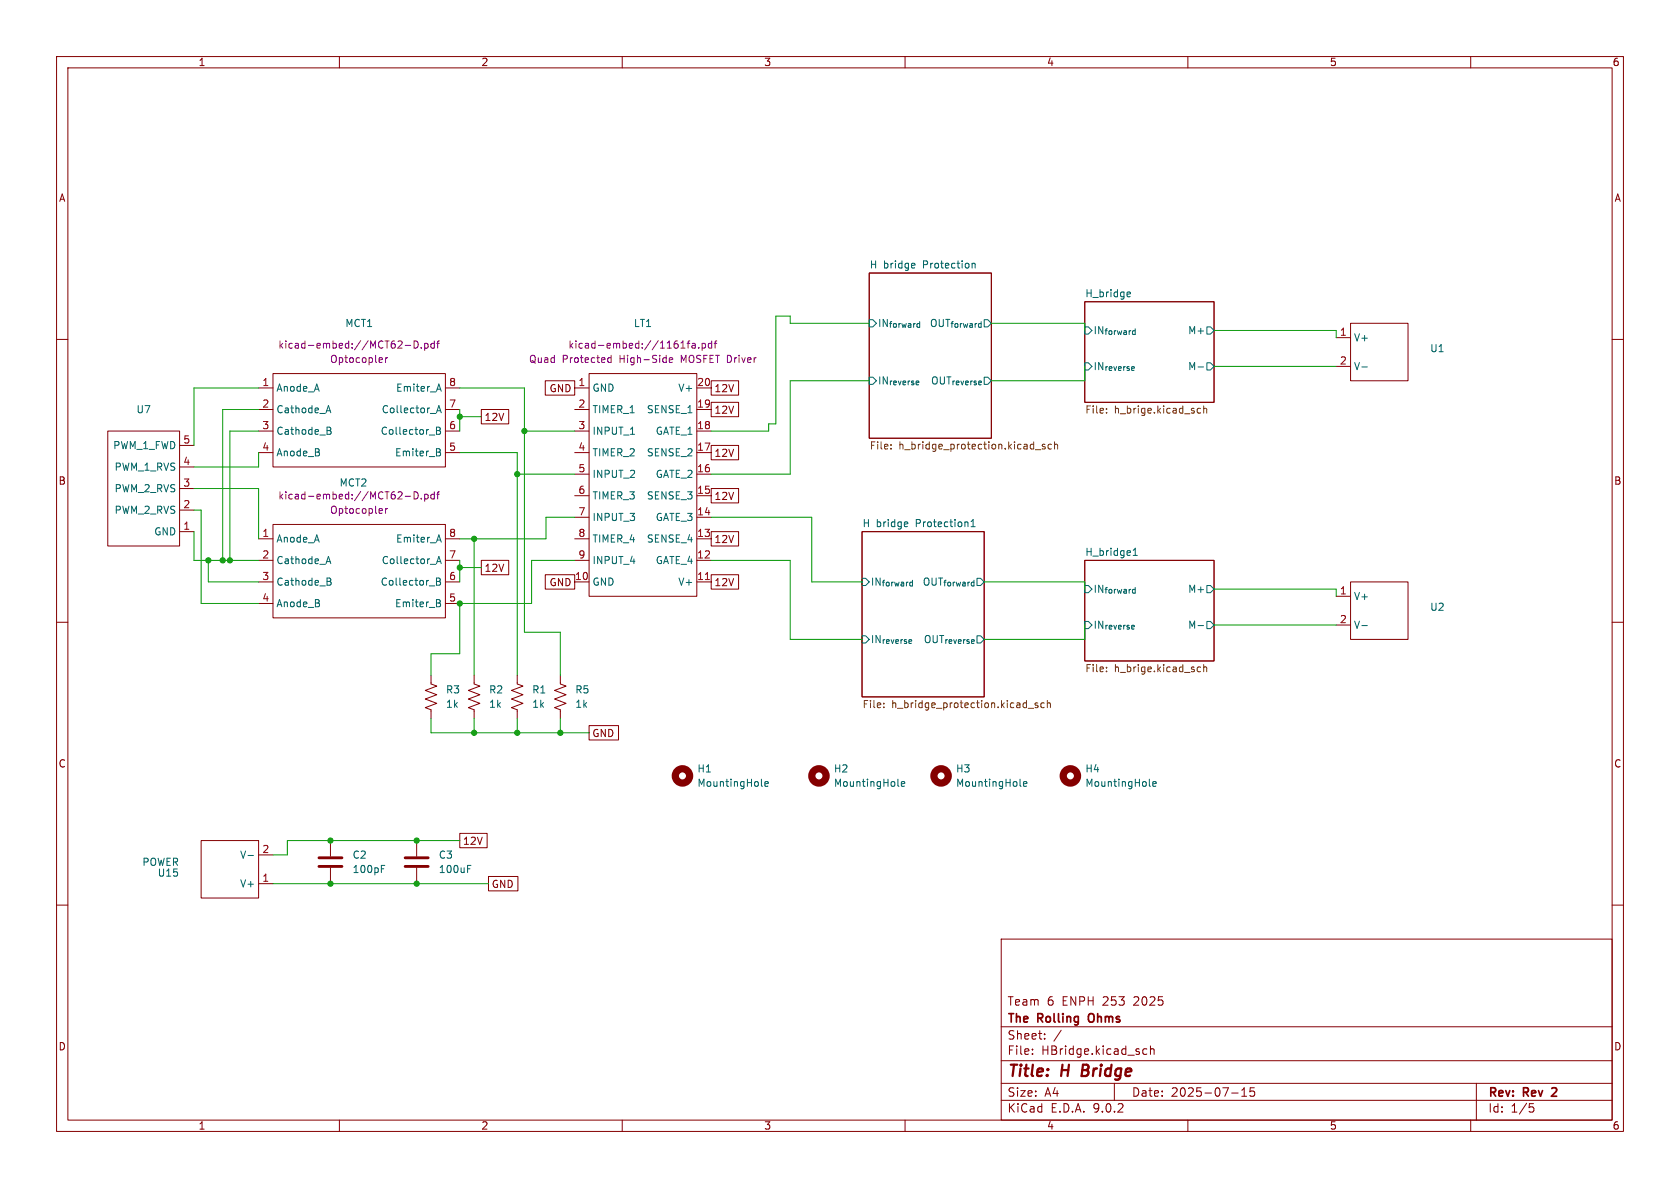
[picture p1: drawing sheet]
<svg xmlns="http://www.w3.org/2000/svg" width="297mm" height="210mm" viewBox="0 0 297 210" stroke-linecap="round" stroke-linejoin="round" font-family="sans-serif">
<g fill="none" stroke="#840000" stroke-width=".18">
<path d="M10 10h277v190h-277zM12 12h273v186h-273zM60 10v2M110 10v2M160 10v2M210 10v2M260 10v2M153.7 48.3h21.6v29.2h-21.6zM191.8 53.3h22.8v17.8h-22.8zM236.2 59.7h2.6M238.8 57.2h10.1v10.1h-10.1zM10 60h2"/>
<path d="M19 76.2h12.7v20.3h-12.7zM31.7 78.7h2.6M45.7 68.6h2.6M45.7 72.4h2.6M45.7 76.2h2.6M48.3 66h30.4v16.6h-30.4zM78.7 68.6h2.6M78.7 72.4h2.6M78.7 76.2h2.6M85.1 72.4h4.8v2.5h-4.8zM96.4 67.3h5.2v2.6h-5.2zM101.6 68.6h2.5"/>
<path d="M101.6 72.4h2.5M101.6 76.2h2.5M104.1 66h19.1v39.4h-19.1zM123.2 68.6h2.5M123.2 72.4h2.5M123.2 76.2h2.5M125.7 71.1h4.9v2.6h-4.9zM125.7 78.7h4.9v2.6h-4.9zM125.7 67.3h4.9v2.6h-4.9zM236.2 64.8h2.6M285 60h2M31.7 82.6h2.6"/>
<path d="M31.7 86.4h2.6M31.7 90.2h2.6M31.7 94h2.6M45.7 80h2.6M45.7 95.3h2.6M45.7 99.1h2.6M48.3 92.7h30.4v16.5h-30.4zM78.7 80h2.6M78.7 95.3h2.6M78.7 99.1h2.6M85.1 99.1h4.8v2.5h-4.8zM101.6 80h2.5"/>
<path d="M101.6 83.8h2.5M101.6 87.6h2.5M101.6 91.4h2.5M101.6 95.3h2.5M101.6 99.1h2.5M123.2 80h2.5M123.2 83.8h2.5M123.2 87.6h2.5M123.2 91.4h2.5M123.2 95.3h2.5M123.2 99.1h2.5M125.7 94h4.9v2.5h-4.9z"/>
<path d="M125.7 86.4h4.9v2.5h-4.9zM152.4 94h21.6v29.2h-21.6zM191.8 99.1h22.8v17.7h-22.8zM10 110h2M45.7 102.9h2.6M45.7 106.7h2.6M76.2 119.4v1.5l1 .4-2 .7 2 .8-2 .8 2 .7-2 .8 1 .4v1.5M78.7 102.9h2.6M78.7 106.7h2.6M83.8 119.4v1.5l1 .4-2 .7 2 .8-2 .8 2 .7-2 .8 1 .4v1.5M91.4 119.4v1.5l1.1 .4-2.1 .7 2.1 .8-2.1 .8 2.1 .7-2.1 .8 1 .4v1.5M96.4 101.6h5.2v2.5h-5.2z"/>
<path d="M99.1 119.4v1.5l1 .4-2.1 .7 2.1 .8-2.1 .8 2.1 .7-2.1 .8 1.1 .4v1.5M101.6 102.9h2.5M123.2 102.9h2.5M125.7 101.6h4.9v2.5h-4.9zM236.2 105.4h2.6M236.2 110.5h2.6M238.8 102.9h10.1v10.1h-10.1zM285 110h2M104.1 128.3h5.2v2.5h-5.2zM35.6 148.6h10.1v10.2h-10.1zM45.7 156.2h2.6M45.7 151.1h2.6"/>
<path d="M58.4 148.6v2.8M58.4 153.4v2.8M73.7 148.6v2.8M73.7 153.4v2.8M81.3 147.3h4.8v2.6h-4.8zM86.4 154.9h5.2v2.6h-5.2zM10 160h2M177 166h108v32h-108zM285 160h2M60 198v2M110 198v2M160 198v2"/>
<path d="M177 194.5h108M177 191.5h108M177 187.5h108M177 181.5h108M182.5 186.3v.1M182.5 185.5v.1M184.7 183.6v.1M184.7 182.8v.1M187.6 182.1l-1.3 2M197 191.5v3M202 186.1l.3 .3 .4-.1M202.7 185.5l-.4-.1-.3 .3"/>
<path d="M203.4 185.5l.2-.1 .4 .1v.9M203.4 184.9v1.5M210 198v2M217.7 193.2h1.2M219.5 193.8h.9M219.5 192.7l.5-.4v1.5M221.7 192.3h-.7v.7l.2-.1h.5l.1 .3-.1 .5-.2 .1-.5-.1M260 198v2M261 191.5v6.5M270.4 195.1h.7M270.5 195.7h.4l.3 .3-.2 .5-.5 .1"/>
</g>
<path d="M192.6 179.3a1.07 1.07 0 0 0 0 1.3M274.4 192.4h-.1M275.1 192.9l-.8 .9h.9" fill="none" stroke="#840000" stroke-width=".3"/>
<path d="M191.5 188.2l-.3 2h.8" fill="none" stroke="#840000" stroke-width=".4"/>
<g fill="none" stroke="#006464" stroke-width=".18">
<path d="M153.7 56.5h.6l.6 .7-.6 .6h-.6zM161.6 46.5l.2 .3-.7 .2M161.7 47.3l-.1 .1M171.9 46.5v.9M171.9 46.7l.1-.2 .3 .1 .1 .8M191.8 57.8h.6l.6 .6-.6 .7h-.6zM199.4 51.6l.4 .1 .1 .2-.7 .1M199.8 52.4l-.4 .1M213.4 57.8h.6l.6 .6-.6 .7h-.6zM57.8 72.6h.6M57.8 75.5l.6 .1 .1 .3-.3 .2M57.8 76.1h.4"/>
<path d="M58.1 71.7l.4 1.3M58.2 76.1l.3 .3v.3l-.7 .1M77.2 75.5h.4l.2 .3-.2 .3 .2 .1 .1 .3-.3 .3h-.4zM77.2 76.1h.4M77.2 73l.4-1.3 .4 1.3M77.2 79.3l.6 .1v.3l-.2 .2M77.2 79.9h.4M77.3 72.6h.6M77.3 68.8h.6M77.6 67.9l.4 1.3M77.6 79.9l.3 .3-.1 .3-.6 .1M153.7 66.7h.6l.6 .6-.6 .6h-.6z"/>
<path d="M191.8 64.1h.6l.6 .7-.6 .6h-.6zM211.8 64.9h1M213.4 64.1h.6l.6 .7-.6 .6h-.6zM240.8 64.9h.9M57.8 99.3h.6M58.1 98.4l.4 1.2M77.2 99.6l.4-1.2 .4 1.2M77.3 99.3h.6M77.3 95.5h.6M77.6 94.6l.4 1.2M160.3 92.3l.2 .3-.6 .1M160.4 93l-.1 .1"/>
<path d="M171.7 93.1h.7M171.7 92.2l.3-.4v1.3M200.3 98.2h.8M200.3 97.3l.4-.4v1.3M57.8 102.2l.6 .1 .1 .2-.3 .3M57.8 102.8h.4M58.2 102.8l.3 .2v.3l-.7 .1M77.2 102.2h.4l.2 .2-.2 .4 .2 .1 .1 .3-.3 .2h-.4zM77.2 106l.6 .1v.3l-.2 .2M77.2 102.8h.4M77.2 106.6h.4M77.6 106.6l.3 .2-.1 .3-.6 .2"/>
<path d="M152.4 112.4h.6l.7 .6-.7 .7h-.6zM152.4 102.2h.6l.7 .7-.7 .6h-.6zM191.8 103.5h.6l.6 .6-.6 .7h-.6zM191.8 109.9h.6l.6 .6-.6 .6h-.6zM211.8 110.6h1M213.4 103.5h.6l.6 .6-.6 .7h-.6zM213.4 109.9h.6l.6 .6-.6 .6h-.6zM240.8 110.6h.9M134.6 138.8l.2 .2M135.2 138.6l.6-.1v-.3h-.4l-.2 .1 .1 .6h.5M158.7 138.8l.2 .2M159.3 138.6l.6-.1v-.3h-.4l-.2 .1 .1 .6h.5"/>
<path d="M180.3 138.8l.2 .2M180.9 138.6l.6-.1v-.3h-.4l-.2 .1 .1 .6h.5M203.2 138.8l.2 .2M203.8 138.6l.6-.1-.1-.3h-.3l-.2 .1 .1 .6h.4M43.8 151.2h1M67.4 153.6h.4M67.4 153h.6M82.7 153.6h.4M82.7 153h.6"/>
</g>
<g fill="none" stroke="#725600" stroke-width=".18">
<path d="M157.5 79.3v.1M157.5 78.6v.1M183 79.5h1M184.7 78.6l-.3-.1-.2 .2 .1 .2 .4 .1v.3h-.5M185.9 78.6l-.4-.1-.2 .3 .1 .5h.5M186.4 78.7l.2-.2 .3 .1 .1 .8M186.4 78.1v1.3M195.6 72.9v.1M195.6 72.2v.2M211.7 72.9l.2 .1h.4M212.3 72.2h-.4l-.2 .1M212.8 72.3l.2-.1h.3v.8"/>
<path d="M212.8 71.8v1.2M195.6 118v.1M195.6 118.6v.1M211.7 118.6l.2 .1h.4M212.3 118l-.4-.1-.2 .1M212.8 117.5v1.2M212.8 118l.2-.1 .3 .1v.7M156.2 125v.1M156.2 124.3v.1M181.8 125.2h.9M183.5 124.3h-.3l-.2 .1v.2l.5 .1v.3h-.5M184.6 124.3h-.4l-.2 .2 .1 .5h.5"/>
<path d="M185.2 124.4l.1-.1h.3l.1 .8M185.2 123.8v1.3"/>
</g>
<g fill="none" stroke="#840000" stroke-width="1.3">
<circle cx="120.6" cy="137.2" r="1.27"/>
<circle cx="144.8" cy="137.2" r="1.27"/>
<circle cx="166.4" cy="137.2" r="1.27"/>
<circle cx="189.2" cy="137.2" r="1.27"/>
</g>
<g fill="none" stroke="#840084" stroke-width=".18">
<path d="M67.4 63.2l.2 .3-.6 .2M67.6 64l-.2 .1M68.2 63.2v.9M68.5 63.2l-.3 .3M71.6 61.1h1M73.2 60.3a.64 .64 0 0 1 .7 .6 .64 .64 0 0 1-.7 .6zM74.5 61.4v.1M75.1 60.8l.3-.1 .3 .2-.1 .6h-.5M75.1 60.7v1.3M76.8 60.8l-.4-.1-.2 .2 .1 .6h.5M76.8 60.3v1.2M77.2 60.7h.5"/>
<path d="M77.7 60.3l-.3 .2v1M107.4 63.8l.3 .3 .3-.1M108 63.3l-.3-.1-.3 .3M108 62.8v1.3M118.3 63.7l.6-.2v-.2l-.4-.1-.2 .2 .1 .6h.5M120.4 61.5h.7M121.5 60.7h.5M122 60.3l-.4 .2v1M122.4 60.8h.5v.7M122.9 61l-.4 .1-.2 .1 .2 .3h.4M123.5 61.4v.1M124.1 60.8l.4-.1 .2 .2-.1 .6h-.5"/>
<path d="M124.1 60.7v1.3M125.8 60.8l-.3-.1-.3 .2 .1 .6h.5M125.8 60.3v1.2M126.2 60.7h.5M126.7 60.3l-.3 .2v1M67.4 89.9l.2 .3-.6 .1M67.6 90.7h-.2M68.2 89.9v.8M68.5 89.9l-.3 .2M71.6 87.7h1M73.2 86.9a.64 .64 0 0 1 .7 .7 .64 .64 0 0 1-.7 .6zM74.5 88.1v.1"/>
<path d="M75.1 87.4v1.2M75.1 87.4h.3l.3 .2-.1 .5h-.5M76.8 86.9v1.3M76.8 87.4h-.4l-.2 .2 .1 .5h.5M77.2 87.4h.5M77.7 86.9l-.3 .2v1.1"/>
</g>
<path d="M124.7 102.5h.7" fill="none" stroke="#a90000" stroke-width=".18"/>
<path d="M56.4 151.6h4.1M56.4 153.2h4.1M71.6 151.6h4.1M71.6 153.2h4.1" fill="none" stroke="#840000" stroke-width=".51"/>
<g fill="none" stroke="#009600" stroke-width=".18">
<path d="M153.7 57.2h-14v-1.3h-2.5v19h-1.3v1.3h-10.2M175.3 57.2h16.5v1.2M214.6 58.4h21.6v1.3M45.7 72.4h-6.3v26.7M45.7 68.6h-11.4v10.1M45.7 76.2h-5.1v22.9M81.3 72.4v3.8M81.3 68.6h11.4v43.2h6.4v7.6M81.3 73.7h3.8M92.7 76.2h8.9M153.7 67.3h-14v16.5h-14M191.8 64.8v2.5h-16.5"/>
<path d="M214.6 64.8h21.6M34.3 90.2h1.3v16.5h10.1M34.3 94v5.1h11.4M34.3 86.4h11.4v8.9M36.8 99.1v3.8h8.9M45.7 80v2.6h-11.4M81.3 99.1v3.8M81.3 80h10.1v39.4M83.8 95.3v24.1M91.4 83.8h10.2M101.6 99.1h-7.6v7.6h-12.7v8.9h-5.1v3.8M101.6 91.4h-5.1v3.9h-15.2"/>
<path d="M125.7 91.4h17.8v11.5h8.9M125.7 99.1h14v13.9h12.7M81.3 100.3h3.8M174 102.9h17.8v1.2M191.8 110.5v2.5h-17.8M214.6 104.1h21.6v1.3M214.6 110.5h21.6M76.2 127v2.5h27.9M83.8 127v2.5M91.4 127v2.5M99.1 127v2.5M48.3 156.2h38.1"/>
<path d="M81.3 148.6h-30.5v2.5h-2.5"/>
</g>
<g fill="#009600" stroke="#009600" stroke-width=".18">
<circle cx="73.7" cy="148.6" r=".46"/>
<circle cx="58.4" cy="156.2" r=".46"/>
<circle cx="58.4" cy="148.6" r=".46"/>
<circle cx="40.6" cy="99.1" r=".46"/>
<circle cx="39.4" cy="99.1" r=".46"/>
<circle cx="81.3" cy="106.7" r=".46"/>
<circle cx="83.8" cy="129.5" r=".46"/>
<circle cx="73.7" cy="156.2" r=".46"/>
<circle cx="81.3" cy="100.3" r=".46"/>
<circle cx="81.3" cy="73.7" r=".46"/>
<circle cx="83.8" cy="95.3" r=".46"/>
<circle cx="91.4" cy="83.8" r=".46"/>
<circle cx="36.8" cy="99.1" r=".46"/>
<circle cx="92.7" cy="76.2" r=".46"/>
<circle cx="99.1" cy="129.5" r=".46"/>
<circle cx="91.4" cy="129.5" r=".46"/>
</g>
<g font-size="2.8" fill="#840000">
<text x="178" y="190.9">Title:</text>
<text x="187.7" y="190.9">H</text>
<text x="192.1" y="190.9">Bridge</text>
</g>
<g font-size="2.1" fill="#840000">
<text x="178" y="178">Team</text>
<text x="185.1" y="178">6</text>
<text x="187.8" y="178">ENPH</text>
<text x="195.1" y="178">253</text>
<text x="200.7" y="178">2025</text>
<text x="178" y="184">Sheet:</text>
<text x="178" y="181.2">The</text>
<text x="183.5" y="181.2">Rolling</text>
<text x="193.1" y="181.2">Ohms</text>
<text x="178" y="186.7">File:</text>
<text x="184.1" y="186.7">HBridge.kicad_sch</text>
<text x="178" y="196.9">KiCad</text>
<text x="178" y="194.1">Size:</text>
<text x="184.7" y="194.1">A4</text>
<text x="185.7" y="196.9">E.D.A.</text>
<text x="193.3" y="196.9">9.0.2</text>
<text x="200" y="194.1">Date:</text>
<text x="207" y="194.1">2025-07-15</text>
<text x="263" y="194.3">Rev:</text>
<text x="263" y="196.9">Id:</text>
<text x="267.1" y="196.9">1/5</text>
<text x="269.4" y="194.3">Rev</text>
<text x="275.1" y="194.3">2</text>
</g>
<g font-size="1.8" fill="#840000">
<text x="35" y="11.9">1</text>
<text x="85" y="11.9">2</text>
<text x="135" y="11.9">3</text>
<text x="185" y="11.9">4</text>
<text x="235" y="11.9">5</text>
<text x="285" y="11.9">6</text>
<text x="10.3" y="35.9">A</text>
<text x="285.3" y="35.9">A</text>
<text x="97" y="69.5">GND</text>
<text x="126.2" y="69.5">12V</text>
<text x="85.6" y="74.6">12V</text>
<text x="126.2" y="73.3">12V</text>
<text x="126.2" y="81">12V</text>
<text x="10.3" y="85.9">B</text>
<text x="126.2" y="88.6">12V</text>
<text x="285.3" y="85.9">B</text>
<text x="85.6" y="101.3">12V</text>
<text x="126.2" y="96.2">12V</text>
<text x="97" y="103.8">GND</text>
<text x="126.2" y="103.8">12V</text>
<text x="104.6" y="130.5">GND</text>
<text x="10.3" y="135.9">C</text>
<text x="285.3" y="135.9">C</text>
<text x="81.8" y="149.5">12V</text>
<text x="86.8" y="157.2">GND</text>
<text x="10.3" y="185.9">D</text>
<text x="285.3" y="185.9">D</text>
<text x="35" y="199.9">1</text>
<text x="85" y="199.9">2</text>
<text x="135" y="199.9">3</text>
<text x="185" y="199.9">4</text>
<text x="235" y="199.9">5</text>
<text x="285" y="199.9">6</text>
</g>
<g font-size="1.8" fill="#006464">
<text x="153.7" y="47.5">H bridge</text>
<text x="163.3" y="47.5">Protection</text>
<text x="191.8" y="52.6">H_bridge</text>
<text x="60.9" y="58">MCT1</text>
<text x="112" y="58">LT1</text>
<text x="155.1" y="58">IN_{forward}OUT_{forward}</text>
<text x="193.2" y="59.3">IN_{forward}</text>
<text x="209.9" y="59.3">M+</text>
<text x="193.2" y="65.6">IN_{reverse}</text>
<text x="209.9" y="65.6">M-</text>
<text x="239.3" y="60.6">V+</text>
<text x="239.3" y="65.6">V-</text>
<text x="252.7" y="62.5">U1</text>
<text x="48.8" y="69.4">Anode_A</text>
<text x="69.9" y="69.4">Emiter_A</text>
<text x="104.6" y="69.4">GND</text>
<text x="119.8" y="69.4">V+</text>
<text x="155.1" y="68.2">IN_{reverse}OUT_{reverse}</text>
<text x="24" y="73.3">U7</text>
<text x="48.8" y="73.3">Cathode_A</text>
<text x="48.8" y="77.1">Cathode_B</text>
<text x="67.2" y="77.1">Collector_B</text>
<text x="67.4" y="73.3">Collector_A</text>
<text x="104.6" y="73.3">TIMER_1</text>
<text x="104.6" y="77.1">INPUT_1</text>
<text x="114.3" y="73.3">SENSE_1</text>
<text x="115.8" y="77.1">GATE_1</text>
<text x="19.9" y="79.6">PWM_1_FWD</text>
<text x="20.2" y="83.4">PWM_1_RVS</text>
<text x="48.8" y="80.9">Anode_B</text>
<text x="69.7" y="80.9">Emiter_B</text>
<text x="104.6" y="80.9">TIMER_2</text>
<text x="114.3" y="80.9">SENSE_2</text>
<text x="20.2" y="87.2">PWM_2_RVS</text>
<text x="59.9" y="86.2">MCT2</text>
<text x="104.6" y="84.7">INPUT_2</text>
<text x="104.6" y="88.5">TIMER_3</text>
<text x="114.3" y="88.5">SENSE_3</text>
<text x="115.8" y="84.7">GATE_2</text>
<text x="20.2" y="91">PWM_2_RVS</text>
<text x="27.2" y="94.8">GND</text>
<text x="104.6" y="92.3">INPUT_3</text>
<text x="115.8" y="92.3">GATE_3</text>
<text x="152.4" y="93.3">H bridge</text>
<text x="162" y="93.3">Protection1</text>
<text x="48.8" y="96.1">Anode_A</text>
<text x="48.8" y="99.9">Cathode_A</text>
<text x="67.4" y="99.9">Collector_A</text>
<text x="69.9" y="96.1">Emiter_A</text>
<text x="104.6" y="96.1">TIMER_4</text>
<text x="104.6" y="99.9">INPUT_4</text>
<text x="114.3" y="96.1">SENSE_4</text>
<text x="115.8" y="99.9">GATE_4</text>
<text x="191.8" y="98.3">H_bridge1</text>
<text x="48.8" y="103.7">Cathode_B</text>
<text x="48.8" y="107.5">Anode_B</text>
<text x="67.2" y="103.7">Collector_B</text>
<text x="69.7" y="107.5">Emiter_B</text>
<text x="104.6" y="103.7">GND</text>
<text x="119.8" y="103.7">V+</text>
<text x="153.9" y="103.7">IN_{forward}OUT_{forward}</text>
<text x="193.2" y="105">IN_{forward}</text>
<text x="209.9" y="105">M+</text>
<text x="239.3" y="106.3">V+</text>
<text x="153.9" y="113.9">IN_{reverse}OUT_{reverse}</text>
<text x="193.2" y="111.4">IN_{reverse}</text>
<text x="209.9" y="111.4">M-</text>
<text x="239.3" y="111.4">V-</text>
<text x="252.7" y="108.2">U2</text>
<text x="78.7" y="122.8">R3</text>
<text x="78.7" y="125.3">1k</text>
<text x="86.4" y="122.8">R2</text>
<text x="86.4" y="125.3">1k</text>
<text x="94" y="122.8">R1</text>
<text x="94" y="125.3">1k</text>
<text x="101.6" y="122.8">R5</text>
<text x="101.6" y="125.3">1k</text>
<text x="123.2" y="136.8">H1</text>
<text x="147.3" y="136.8">H2</text>
<text x="168.9" y="136.8">H3</text>
<text x="191.8" y="136.8">H4</text>
<text x="123.2" y="139.3">MountingHole</text>
<text x="147.3" y="139.3">MountingHole</text>
<text x="168.9" y="139.3">MountingHole</text>
<text x="191.8" y="139.3">MountingHole</text>
<text x="25.1" y="153.3">POWER</text>
<text x="27.8" y="155.2">U15</text>
<text x="42.3" y="152">V-</text>
<text x="62.2" y="152">C2</text>
<text x="62.2" y="154.5">100pF</text>
<text x="77.5" y="152">C3</text>
<text x="77.5" y="154.5">100uF</text>
<text x="42.3" y="157.1">V+</text>
</g>
<g font-size="1.8" fill="#a90000">
<text x="236.8" y="59.4">1</text>
<text x="236.8" y="64.5">2</text>
<text x="46.3" y="68.3">1</text>
<text x="79.3" y="68.3">8</text>
<text x="102.2" y="68.3">1</text>
<text x="123.1" y="68.3">20</text>
<text x="46.3" y="72.1">2</text>
<text x="46.3" y="75.9">3</text>
<text x="79.3" y="72.1">7</text>
<text x="79.3" y="75.9">6</text>
<text x="102.2" y="72.1">2</text>
<text x="102.2" y="75.9">3</text>
<text x="123.1" y="72.1">19</text>
<text x="123.1" y="75.9">18</text>
<text x="32.3" y="78.5">5</text>
<text x="32.3" y="82.3">4</text>
<text x="46.3" y="79.8">4</text>
<text x="79.3" y="79.8">5</text>
<text x="102.2" y="79.8">4</text>
<text x="102.2" y="83.6">5</text>
<text x="123.1" y="79.8">17</text>
<text x="123.1" y="83.6">16</text>
<text x="32.3" y="86.1">3</text>
<text x="32.3" y="89.9">2</text>
<text x="102.2" y="87.4">6</text>
<text x="123.1" y="87.4">15</text>
<text x="32.3" y="93.7">1</text>
<text x="46.3" y="95">1</text>
<text x="79.3" y="95">8</text>
<text x="102.2" y="91.2">7</text>
<text x="102.2" y="95">8</text>
<text x="123.1" y="91.2">14</text>
<text x="123.1" y="95">13</text>
<text x="46.3" y="98.8">2</text>
<text x="79.3" y="98.8">7</text>
<text x="102.2" y="98.8">9</text>
<text x="123.1" y="98.8">12</text>
<text x="46.3" y="102.6">3</text>
<text x="46.3" y="106.4">4</text>
<text x="79.3" y="102.6">6</text>
<text x="79.3" y="106.4">5</text>
<text x="101.6" y="102.6">10</text>
<text x="123.1" y="102.6">11</text>
<text x="236.8" y="105.2">1</text>
<text x="236.8" y="110.2">2</text>
<text x="46.3" y="156">1</text>
<text x="46.3" y="150.9">2</text>
</g>
<g font-size="1.8" fill="#840084">
<text x="49.1" y="61.8">kicad-embed://MCT62-D.pdf</text>
<text x="58.3" y="64.4">Optocopler</text>
<text x="93.4" y="64.4">Quad</text>
<text x="99.4" y="64.4">Protected</text>
<text x="100.4" y="61.8">kicad-embed://1161fa.pdf</text>
<text x="109.6" y="64.4">High-Side</text>
<text x="120.6" y="64.4">MOSFET Driver</text>
<text x="49.1" y="88.5">kicad-embed://MCT62-D.pdf</text>
<text x="58.3" y="91">Optocopler</text>
</g>
<g font-size="1.8" fill="#725600">
<text x="191.8" y="73.4">File:</text>
<text x="197" y="73.4">h_brige.kicad_sch</text>
<text x="153.7" y="79.8">File:</text>
<text x="158.9" y="79.8">h_bridge_protection.kicad_sch</text>
<text x="191.8" y="119.2">File:</text>
<text x="197" y="119.2">h_brige.kicad_sch</text>
<text x="152.4" y="125.5">File:</text>
<text x="157.6" y="125.5">h_bridge_protection.kicad_sch</text>
</g>
</svg>
